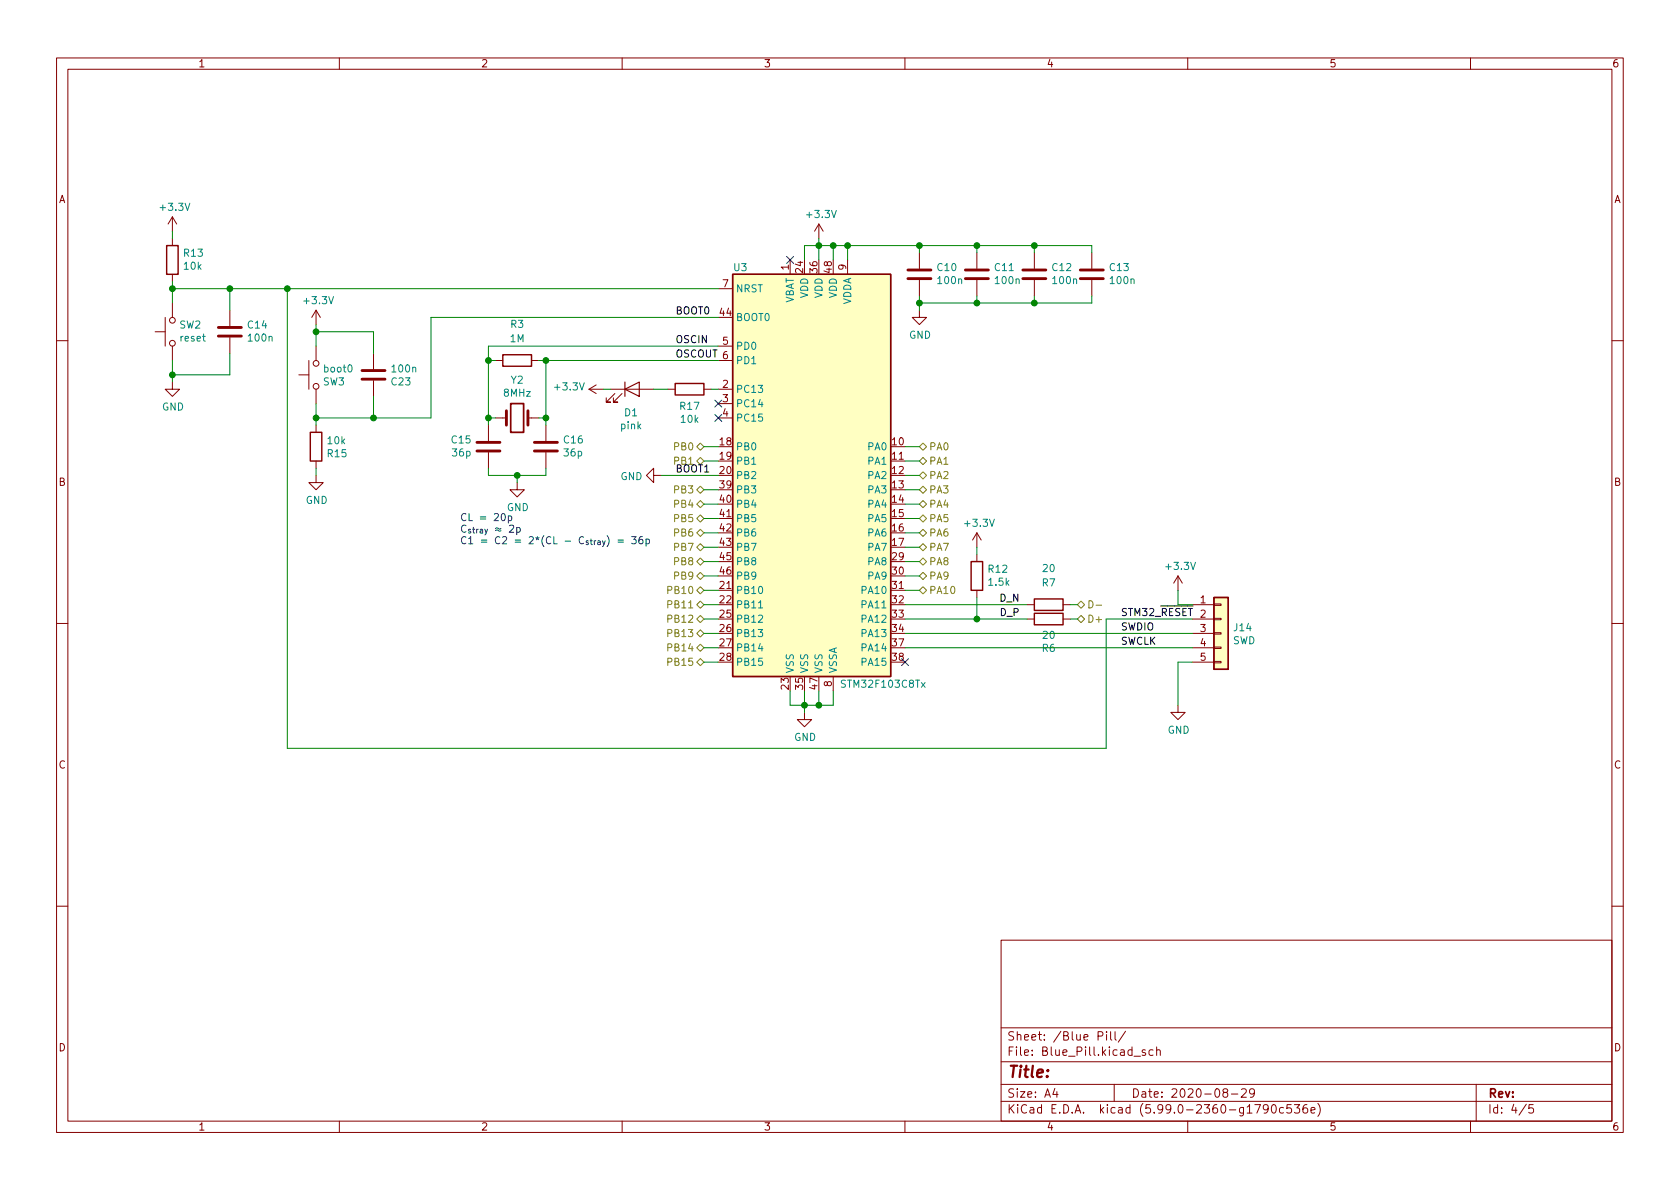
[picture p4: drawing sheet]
<svg xmlns="http://www.w3.org/2000/svg" width="297mm" height="210mm" viewBox="0 0 297 210" stroke-linecap="round" stroke-linejoin="round" font-family="sans-serif">
<path d="M0 .2h297v210.1h-297z" fill="#fff" stroke="#fff" stroke-width=".18"/>
<g fill="none" stroke="#840000" stroke-width=".18">
<path d="M10 10.2h277v190.1h-277zM12 12.2h273v186.1h-273zM60 10.2v2M110 10.2v2M160 10.2v2M210 10.2v2M260 10.2v2M30.5 38.3v2.6M30.5 38.3l-.8 1.3M30.5 38.3l.7 1.3M144.8 39.6l-.8 1.3M144.8 39.6v2.6"/>
<path d="M144.8 39.6l.7 1.3M27.4 58.7h1.8M29.2 56.1v5.1M30.5 42.2v1.2M30.5 48.5v1.3M30.5 53.6v2.5M40.6 54.9v2.8M40.6 59.7v2.8M55.9 54.9l-.8 1.2M55.9 54.9v2.5M55.9 54.9l.7 1.2M127 51h2.5"/>
<path d="M139.7 46v2.5M149.9 46v2.5M162.6 54.9v1.2h1.2l-1.2 1.3-1.3-1.3h1.3M162.6 44.7v2.8M162.6 49.5v2.8M172.7 44.7v2.8M172.7 49.5v2.8M182.9 44.7v2.8M182.9 49.5v2.8M193 44.7v2.8M193 49.5v2.8M10 60.2h2"/>
<path d="M30.5 67.6v1.2h1.2l-1.2 1.3-1.3-1.3h1.3M30.5 61.2v2.5M52.8 66.3h1.8M54.6 63.7v5.1M55.9 61.2v2.5M55.9 68.8v2.6M55.9 75.2v1.2M66 62.5v2.8M66 67.3v2.8M86.4 75.2v2.8M87.6 63.7h1.3M87.6 73.9h1.9"/>
<path d="M93.3 73.9h1.9M94 63.7h1.2M96.5 75.2v2.8M104.1 68.8h2.6M104.1 68.8l1.3 .8M105.4 68.1l-1.3 .7M107.9 68.8h7.7M108.7 69.6l-1.5 1.5h.7h-.7v-.7M110 69.6l-1.5 1.5h.7h-.7v-.7M118.1 68.8h1.3M124.5 68.8h1.2M127 68.8h2.5"/>
<path d="M127 63.7h2.5M127 73.9h2.5M127 71.4h2.5M127 61.2h2.5M285 60.2h2M55.9 84.1v1.2h1.2l-1.2 1.3-1.3-1.3h1.3M55.9 81.5v1.3M86.4 80v2.8M91.4 85.3v1.3h1.3l-1.3 1.3-1.2-1.3h1.2M96.5 80v2.8M115.6 84.1v-1.3l-1.3 1.3 1.3 1.2v-1.2h1.2M127 91.7h2.5"/>
<path d="M157.5 81.5h2.5M172.7 94.2v2.6M172.7 98v1.3M172.7 94.2l-.7 1.3M172.7 94.2l.8 1.3M10 110.2h2M127 104.4h2.5M147.3 119.6v2.6M157.5 104.4h2.5M172.7 104.4v1.3M181.6 109.5h1.3M181.6 106.9h1.3"/>
<path d="M188 109.5h1.2M188 106.9h1.2M208.3 101.8l-.8 1.3M208.3 101.8v2.6M208.3 101.8l.7 1.3M210.8 109.5h3.8M210.8 106.9h3.8M210.8 112h3.8M210.8 114.5h3.8M210.8 117.1h3.8M214.6 117h1.3v.2h-1.3zM214.6 114.4h1.3v.3h-1.3z"/>
<path d="M214.6 111.9h1.3v.2h-1.3zM214.6 109.3h1.3v.3h-1.3zM214.6 106.8h1.3v.3h-1.3zM285 110.2h2M142.2 126v1.2h1.3l-1.3 1.3-1.2-1.3h1.2M208.3 124.7v1.3h1.2l-1.2 1.2-1.3-1.2h1.3M10 160.2h2M177 166.3h108v32h-108zM285 160.2h2M60 198.3v2M110 198.3v2M160 198.3v2"/>
<path d="M177 194.8h108M177 191.8h108M177 187.8h108M177 181.8h108M186.5 192.5l-.4 1h1M186.9 193v1M194.1 183.2l.8-.1 .1-.2-.1-.3-.2-.2h-.6v1.5M195.6 182.4v.2M195.6 182.9v1M196.4 182.4v1.3l.2 .2M197 191.8v3M197.1 182.4v1.3l.3 .2"/>
<path d="M199 182.4l-1.3 1.9M200.5 186.8h1.1M202.5 185.7l-.4-.1-.2 .2 .1 .3 .5 .1v.4h-.6M203.9 185.7l-.5-.1-.3 .3v.4l.2 .3h.6M204.5 185.8l.2-.2 .4 .1v.9M204.5 185.1v1.5M210 198.3v2M216.5 193.2l-.3-.3 .1-.2 .2-.2 .4 .1 .2 .2-.1 .2-.6 .2-.2 .3 .1 .4 .2 .1h.4l.2-.3v-.2l-.3-.3M217.7 193.5h1.2M219.5 192.7l.6-.2 .2 .2 .1 .3-1 1h1M221.8 193.2l-.3 .3h-.3l-.3-.3 .2-.6 .4-.1 .2 .2a.99 .99 0 0 1-.3 1.3h-.3M221.9 195.3h1l-.7 1.5"/>
<path d="M224.2 196l-.3 .3h-.3l-.2-.3 .1-.6 .4-.1 .2 .2a.99 .99 0 0 1-.3 1.3h-.3M225 195.4l.1-.1a.81 .81 0 0 1 .6 .7 .81 .81 0 0 1-.3 .8h-.1a.81 .81 0 0 1-.6-.6 .81 .81 0 0 1 .3-.8zM226.9 195.9l-.4-.1-.3 .3v.4l.2 .3h.5M228.3 195.3h-.7l-.1 .7 .2-.1 .5 .1 .2 .2-.1 .5-.2 .1-.6-.1M228.9 195.3h.9l-.5 .6 .4 .1v.7l-.2 .1h-.4l-.2-.1M231.1 195.3a.59 .59 0 0 0-.7 .7v.5l.1 .3h.4l.2-.1 .1-.5-.1-.2-.5-.1-.2 .3M231.8 196.3l.7-.1-.1-.3-.4-.1-.2 .2 .1 .8h.5M233 195.1a1.72 1.72 0 0 1 0 2.3M260 198.3v2M261 191.8v6.5M269.9 195.3l-1.3 1.9M271.1 195.3h-.7l-.1 .7 .2-.1 .5 .1 .2 .2-.1 .5-.2 .1-.6-.1"/>
<circle cx="30.5" cy="56.6" r=".51"/>
<circle cx="30.5" cy="60.7" r=".51"/>
<circle cx="55.9" cy="64.3" r=".51"/>
<circle cx="55.9" cy="68.3" r=".51"/>
</g>
<g fill="none" stroke="#840000" stroke-width=".51">
<path d="M38.6 57.9h4.1M38.6 59.4h4.1M160.5 47.7h4.1M160.5 49.3h4.1M170.7 47.7h4.1M170.7 49.3h4.1M180.8 47.7h4.1M180.8 49.3h4.1M191 47.7h4.1M191 49.3h4.1M64 67.1h4.1M64 65.5h4.1"/>
<path d="M84.3 78.2h4.1M84.3 79.8h4.1M89.5 72.6v2.6M93.3 72.6v2.6M94.5 78.2h4.1M94.5 79.8h4.1"/>
</g>
<path d="M29.5 43.4h2v5.1h-2zM129.5 48.5h28v71.1h-28zM54.9 76.4h2v5.1h-2zM88.9 62.7h5.1v2.1h-5.1zM119.4 67.8h5.1v2h-5.1zM171.7 99.3h2v5.1h-2zM182.9 108.5h5.1v2h-5.1zM182.9 105.9h5.1v2h-5.1zM214.6 105.7h2.6v12.7h-2.6z" fill="none" stroke="#840000" stroke-width=".25"/>
<path d="M110.5 68.8l2.5-1.2v2.5zM110.5 67.6v2.5" fill="none" stroke="#840000" stroke-width=".2"/>
<path d="M90.3 71.4h2.3v5h-2.3z" fill="none" stroke="#840000" stroke-width=".3"/>
<g fill="#ffffc2" stroke="#ffffc2" stroke-width=".18">
<path d="M214.6 105.7h2.6v12.7h-2.6z"/>
<path d="M129.5 48.5h28v71.1h-28z"/>
</g>
<path d="M134.1 107.5h.7" fill="none" stroke="#008484" stroke-width=".18"/>
<g fill="none" stroke="#848400" stroke-width=".18">
<path d="M123.2 79l.6-.6 .7 .6-.7 .6zM162.6 79l.6-.6 .6 .6-.6 .6zM123.2 86.6l.6-.6 .7 .6-.7 .6zM123.2 81.5l.6-.6 .7 .6-.7 .7zM123.2 96.8l.6-.7 .7 .7-.7 .6zM123.2 94.2l.6-.6 .7 .6-.7 .7zM123.2 99.3l.6-.6 .7 .6-.7 .6zM123.2 91.7l.6-.6 .7 .6-.7 .6zM123.8 88.5l.7 .6-.7 .7-.6-.7zM162.6 99.3l.6-.6 .6 .6-.6 .6zM162.6 96.8l.6-.7 .6 .7-.6 .6zM162.6 94.2l.6-.6 .6 .6-.6 .7z"/>
<path d="M162.6 89.1l.6-.6 .6 .6-.6 .7zM162.6 86.6l.6-.6 .6 .6-.6 .6zM162.6 84.1l.6-.7 .6 .7-.6 .6zM162.6 81.5l.6-.6 .6 .6-.6 .7zM163.2 91.1l.6 .6-.6 .6-.6-.6zM123.2 104.4l.6-.6 .7 .6-.7 .6zM123.2 117.1l.6-.6 .7 .6-.7 .6zM123.2 114.5l.6-.6 .7 .6-.7 .7zM123.2 109.5l.6-.7 .7 .7-.7 .6zM123.2 106.9l.6-.6 .7 .6-.7 .7zM123.8 111.4l.7 .6-.7 .6-.6-.6zM123.8 101.2l.7 .6-.7 .7-.6-.7z"/>
<path d="M162.6 101.8l.6-.6 .6 .6-.6 .7zM162.6 104.4l.6-.6 .6 .6-.6 .6zM190.5 106.9l.6-.6 .7 .6-.7 .7zM191.1 108.8l.7 .7-.7 .6-.6-.6zM192.5 106.2a.64 .64 0 0 1 .8 .7 .64 .64 0 0 1-.8 .6zM193.8 107h1"/>
</g>
<path d="M88.7 90.9l.2-.1a.68 .68 0 0 1 .5 .6 .68 .68 0 0 1-.5 .7l-.2-.1-.1-.4zM89.9 91.3l.3-.1 .3 .3-.1 .5h-.5M89.9 91.2v1.3M109.3 95.5h.9M109.3 95.9h.9M111.7 94.9h.8l-.4 .5 .3 .1v.5l-.2 .2-.5-.2M113.6 94.9l-.4 .1a.86 .86 0 0 0 0 1.2l.4-.2 .1-.4-.3-.2h-.2l-.2 .2M114.2 95.4l.4-.1 .2 .3-.1 .5h-.5M114.2 95.3v1.3" fill="none" stroke="#0000c2" stroke-width=".18"/>
<g fill="none" stroke="#008400" stroke-width=".18">
<path d="M30.5 40.9v1.3M30.5 49.8v3.8M30.5 51h96.5M40.6 51v3.9M50.8 51v81.3h144.8v-22.8h15.2M55.9 57.4v3.8M55.9 58.7h10.1v3.8M127 56.1h-50.8v17.8h-20.3M144.8 42.2v3.8M147.3 43.4v2.6M149.9 43.4v2.6M162.6 43.4v1.3"/>
<path d="M162.6 52.3v2.6M172.7 43.4v1.3M172.7 52.3v1.3M182.9 43.4v1.3M182.9 52.3v1.3M193 44.7v-1.3h-50.8v2.6M193 52.3v1.3h-30.4M30.5 63.7v3.9M40.6 62.5v3.8h-10.1M55.9 71.4v3.8M66 70.1v3.8M86.4 73.9h1.2"/>
<path d="M86.4 63.7h1.2M95.2 73.9h1.3M95.2 63.7h31.8M96.5 63.7v11.5M106.7 68.8h1.2M115.6 68.8h2.5M124.5 79h2.5M125.7 68.8h1.3M127 61.2h-40.6v14M160 79h2.6M55.9 82.8v1.3M86.4 82.8v1.3h10.1v-1.3"/>
<path d="M91.4 84.1v1.2M116.8 84.1h10.2M124.5 81.5h2.5M124.5 91.7h2.5M124.5 94.2h2.5M124.5 86.6h2.5M124.5 89.1h2.5M124.5 96.8h2.5M124.5 99.3h2.5M160 81.5h2.6M160 91.7h2.6M160 94.2h2.6"/>
<path d="M160 84.1h2.6M160 86.6h2.6M160 89.1h2.6M160 96.8h2.6M160 99.3h2.6M172.7 96.8v1.2M124.5 112h2.5M124.5 101.8h2.5M124.5 106.9h2.5M124.5 109.5h2.5M124.5 114.5h2.5M124.5 117.1h2.5"/>
<path d="M124.5 104.4h2.5M160 112h50.8M160 101.8h2.6M160 106.9h21.6M160 109.5h21.6M160 114.5h50.8M160 104.4h2.6M172.7 105.7v3.8M189.2 106.9h1.3M189.2 109.5h1.3M208.3 104.4v2.5h2.5M210.8 117.1h-2.5v7.6"/>
<path d="M139.7 122.2v2.5h7.6v-2.5M142.2 122.2v3.8M144.8 122.2v2.5"/>
</g>
<path d="M139.1 45.4l1.2 1.2M140.3 45.4l-1.2 1.2M126.4 70.8l1.2 1.2M126.4 73.3l1.2 1.2M127.6 70.8l-1.2 1.2M127.6 73.3l-1.2 1.2M159.4 116.5l1.2 1.2M160.6 116.5l-1.2 1.2" fill="none" stroke="#000084" stroke-width=".18"/>
<g fill="#008400" stroke="#008400" stroke-width=".18">
<circle cx="144.8" cy="124.7" r=".51"/>
<circle cx="142.2" cy="124.7" r=".51"/>
<circle cx="30.5" cy="66.3" r=".51"/>
<circle cx="55.9" cy="73.9" r=".51"/>
<circle cx="66" cy="73.9" r=".51"/>
<circle cx="30.5" cy="51" r=".51"/>
<circle cx="40.6" cy="51" r=".51"/>
<circle cx="50.8" cy="51" r=".51"/>
<circle cx="55.9" cy="58.7" r=".51"/>
<circle cx="96.5" cy="73.9" r=".51"/>
<circle cx="86.4" cy="63.7" r=".51"/>
<circle cx="86.4" cy="73.9" r=".51"/>
<circle cx="91.4" cy="84.1" r=".51"/>
<circle cx="96.5" cy="63.7" r=".51"/>
<circle cx="147.3" cy="43.4" r=".51"/>
<circle cx="149.9" cy="43.4" r=".51"/>
<circle cx="162.6" cy="53.6" r=".51"/>
<circle cx="172.7" cy="53.6" r=".51"/>
<circle cx="162.6" cy="43.4" r=".51"/>
<circle cx="172.7" cy="43.4" r=".51"/>
<circle cx="182.9" cy="43.4" r=".51"/>
<circle cx="182.9" cy="53.6" r=".51"/>
<circle cx="144.8" cy="43.4" r=".51"/>
<circle cx="172.7" cy="109.5" r=".51"/>
</g>
<text font-size="2.8" fill="#840000" x="178" y="190.6">Title:</text>
<g font-size="2.1" fill="#840000">
<text x="178" y="184">Sheet: /Blue Pill/</text>
<text x="178" y="186.7">File: Blue_Pill.kicad_sch</text>
<text x="178" y="196.9">KiCad E.D.A. kicad (5.99.0-2360-g1790c536e)</text>
<text x="178" y="194.1">Size: A4</text>
<text x="200" y="194.1">Date: 2020-08-29</text>
<text x="263" y="194.1">Rev:</text>
<text x="263" y="196.9">Id: 4/5</text>
</g>
<g font-size="1.8" fill="#840000">
<text x="35" y="11.9">1</text>
<text x="85" y="11.9">2</text>
<text x="135" y="11.9">3</text>
<text x="185" y="11.9">4</text>
<text x="235" y="11.9">5</text>
<text x="285" y="11.9">6</text>
<text x="10.3" y="35.9">A</text>
<text x="285.3" y="35.9">A</text>
<text x="139.4" y="47.7" transform="rotate(-90 139.4 47.7)">1</text>
<text x="149.6" y="47.7" transform="rotate(-90 149.6 47.7)">9</text>
<text x="127.8" y="50.8">7</text>
<text x="142" y="48.2" transform="rotate(-90 142 48.2)">24</text>
<text x="144.5" y="48.2" transform="rotate(-90 144.5 48.2)">36</text>
<text x="147.1" y="48.2" transform="rotate(-90 147.1 48.2)">48</text>
<text x="127.3" y="55.9">44</text>
<text x="127.8" y="61">5</text>
<text x="127.8" y="68.6">2</text>
<text x="127.8" y="71.1">3</text>
<text x="127.8" y="73.7">4</text>
<text x="127.3" y="78.7">18</text>
<text x="127.3" y="81.3">19</text>
<text x="127.3" y="83.8">20</text>
<text x="157.8" y="78.7">10</text>
<text x="157.8" y="81.3">11</text>
<text x="157.8" y="83.8">12</text>
<text x="10.3" y="85.9">B</text>
<text x="127.3" y="86.4">39</text>
<text x="127.3" y="88.9">40</text>
<text x="157.8" y="86.4">13</text>
<text x="157.8" y="88.9">14</text>
<text x="285.3" y="85.9">B</text>
<text x="127.3" y="91.4">41</text>
<text x="127.3" y="94">42</text>
<text x="157.8" y="91.4">15</text>
<text x="157.8" y="94">16</text>
<text x="127.3" y="96.5">43</text>
<text x="127.3" y="99.1">45</text>
<text x="127.3" y="101.6">46</text>
<text x="157.8" y="96.5">17</text>
<text x="157.8" y="99.1">29</text>
<text x="157.8" y="101.6">30</text>
<text x="127.3" y="104.1">21</text>
<text x="127.3" y="106.7">22</text>
<text x="157.8" y="104.1">31</text>
<text x="157.8" y="106.7">32</text>
<text x="212.2" y="106.7">1</text>
<text x="127.3" y="109.2">25</text>
<text x="127.3" y="111.8">26</text>
<text x="157.8" y="109.2">33</text>
<text x="157.8" y="111.8">34</text>
<text x="212.2" y="109.2">2</text>
<text x="212.2" y="111.8">3</text>
<text x="127.3" y="114.3">27</text>
<text x="127.3" y="116.8">28</text>
<text x="157.8" y="114.3">37</text>
<text x="157.8" y="116.8">38</text>
<text x="212.2" y="114.3">4</text>
<text x="212.2" y="116.8">5</text>
<text x="139.4" y="121.9" transform="rotate(-90 139.4 121.9)">23</text>
<text x="142" y="121.9" transform="rotate(-90 142 121.9)">35</text>
<text x="144.5" y="121.9" transform="rotate(-90 144.5 121.9)">47</text>
<text x="147.1" y="121.4" transform="rotate(-90 147.1 121.4)">8</text>
<text x="10.3" y="135.9">C</text>
<text x="285.3" y="135.9">C</text>
<text x="10.3" y="185.9">D</text>
<text x="285.3" y="185.9">D</text>
<text x="35" y="199.9">1</text>
<text x="85" y="199.9">2</text>
<text x="135" y="199.9">3</text>
<text x="185" y="199.9">4</text>
<text x="235" y="199.9">5</text>
<text x="285" y="199.9">6</text>
</g>
<g font-size="1.8" fill="#008484">
<text x="28.5" y="37.3">+3.3V</text>
<text x="142.8" y="38.5">+3.3V</text>
<text x="32.6" y="45.4">R13</text>
<text x="32.6" y="47.7">10k</text>
<text x="129.8" y="47.9">U3</text>
<text x="165.8" y="47.9">C10</text>
<text x="175.9" y="47.9">C11</text>
<text x="186.1" y="47.9">C12</text>
<text x="196.3" y="47.9">C13</text>
<text x="53.9" y="53.8">+3.3V</text>
<text x="130" y="51.7">NRST</text>
<text x="140.3" y="53.8" transform="rotate(-90 140.3 53.8)">VBAT</text>
<text x="142.9" y="52.8" transform="rotate(-90 142.9 52.8)">VDD</text>
<text x="145.4" y="52.8" transform="rotate(-90 145.4 52.8)">VDD</text>
<text x="148" y="52.8" transform="rotate(-90 148 52.8)">VDD</text>
<text x="165.9" y="50.2">100n</text>
<text x="176.1" y="50.2">100n</text>
<text x="186.3" y="50.2">100n</text>
<text x="196.4" y="50.2">100n</text>
<text x="31.7" y="58.1">SW2</text>
<text x="43.9" y="58.1">C14</text>
<text x="90.3" y="58">R3</text>
<text x="130" y="56.8">BOOT0</text>
<text x="150.5" y="54" transform="rotate(-90 150.5 54)">VDDA</text>
<text x="160.7" y="59.9">GND</text>
<text x="31.9" y="60.4">reset</text>
<text x="44" y="60.4">100n</text>
<text x="57.4" y="65.8">boot0</text>
<text x="69.4" y="65.8">100n</text>
<text x="90.2" y="60.5">1M</text>
<text x="130" y="61.8">PD0</text>
<text x="130" y="64.4">PD1</text>
<text x="57.1" y="68.1">SW3</text>
<text x="69.3" y="68.1">C23</text>
<text x="89.1" y="70.1">8MHz</text>
<text x="90.4" y="67.8">Y2</text>
<text x="98.2" y="69">+3.3V</text>
<text x="130" y="69.5">PC13</text>
<text x="28.6" y="72.6">GND</text>
<text x="109.8" y="75.9">pink</text>
<text x="110.4" y="73.6">D1</text>
<text x="120.3" y="72.5">R17</text>
<text x="120.4" y="74.8">10k</text>
<text x="130" y="72">PC14</text>
<text x="130" y="74.5">PC15</text>
<text x="58" y="80.8">R15</text>
<text x="58" y="78.5">10k</text>
<text x="79.9" y="78.4">C15</text>
<text x="80.1" y="80.7">36p</text>
<text x="99.7" y="78.4">C16</text>
<text x="99.8" y="80.7">36p</text>
<text x="130" y="79.6">PB0</text>
<text x="130" y="82.2">PB1</text>
<text x="153.5" y="79.6">PA0</text>
<text x="153.5" y="82.2">PA1</text>
<text x="54" y="89.1">GND</text>
<text x="109.7" y="84.9">GND</text>
<text x="130" y="84.7">PB2</text>
<text x="130" y="87.2">PB3</text>
<text x="130" y="89.8">PB4</text>
<text x="153.5" y="84.7">PA2</text>
<text x="153.5" y="87.2">PA3</text>
<text x="153.5" y="89.8">PA4</text>
<text x="89.6" y="90.4">GND</text>
<text x="130" y="92.3">PB5</text>
<text x="130" y="94.9">PB6</text>
<text x="153.5" y="92.3">PA5</text>
<text x="153.5" y="94.9">PA6</text>
<text x="170.8" y="93.1">+3.3V</text>
<text x="130" y="97.4">PB7</text>
<text x="130" y="99.9">PB8</text>
<text x="153.5" y="97.4">PA7</text>
<text x="153.5" y="99.9">PA8</text>
<text x="174.8" y="101.3">R12</text>
<text x="184.4" y="101.1">20</text>
<text x="206.3" y="100.8">+3.3V</text>
<text x="130" y="105">PB10</text>
<text x="130" y="107.6">PB11</text>
<text x="130" y="102.5">PB9</text>
<text x="152.5" y="105">PA10</text>
<text x="152.5" y="107.6">PA11</text>
<text x="153.5" y="102.5">PA9</text>
<text x="174.9" y="103.6">1.5k</text>
<text x="184.3" y="103.7">R7</text>
<text x="130" y="110.1">PB12</text>
<text x="130" y="112.6">PB13</text>
<text x="152.5" y="110.1">PA12</text>
<text x="152.5" y="112.6">PA13</text>
<text x="184.4" y="113">20</text>
<text x="217.9" y="113.9">SWD</text>
<text x="218.2" y="111.6">J14</text>
<text x="130" y="115.2">PB14</text>
<text x="130" y="117.7">PB15</text>
<text x="140.3" y="119.1" transform="rotate(-90 140.3 119.1)">VSS</text>
<text x="142.9" y="119.1" transform="rotate(-90 142.9 119.1)">VSS</text>
<text x="145.4" y="119.1" transform="rotate(-90 145.4 119.1)">VSS</text>
<text x="148" y="119.1" transform="rotate(-90 148 119.1)">VSSA</text>
<text x="152.5" y="115.2">PA14</text>
<text x="152.5" y="117.7">PA15</text>
<text x="184.3" y="115.3">R6</text>
<text x="149.1" y="121.6">STM32F103C8Tx</text>
<text x="140.4" y="131">GND</text>
<text x="206.4" y="129.7">GND</text>
</g>
<g font-size="1.8">
<text x="119.4" y="55.6">BOOT0</text>
<text x="119.4" y="60.7">OSCIN</text>
<text x="119.4" y="63.2">OSCOUT 6</text>
<text x="119.4" y="83.5">BOOT1</text>
<text x="176.8" y="106.4">D_N</text>
<text x="176.9" y="108.9">D_P</text>
<text x="198.1" y="111.5">SWDIO</text>
<text x="198.1" y="108.9">STM32_RESET</text>
<text x="198.1" y="114">SWCLK</text>
</g>
<g font-size="1.8" fill="#848400">
<text x="119.4" y="79.6">PB0</text>
<text x="119.4" y="82.2">PB1</text>
<text x="164.2" y="79.6">PA0</text>
<text x="164.2" y="82.2">PA1</text>
<text x="119.4" y="87.2">PB3</text>
<text x="119.4" y="89.8">PB4</text>
<text x="164.2" y="89.8">PA4</text>
<text x="164.2" y="87.2">PA3</text>
<text x="164.2" y="84.7">PA2</text>
<text x="119.4" y="94.9">PB6</text>
<text x="119.4" y="92.3">PB5</text>
<text x="164.2" y="94.9">PA6</text>
<text x="164.2" y="92.3">PA5</text>
<text x="119.4" y="97.4">PB7</text>
<text x="119.4" y="99.9">PB8</text>
<text x="164.2" y="99.9">PA8</text>
<text x="164.2" y="97.4">PA7</text>
<text x="118.4" y="105">PB10</text>
<text x="118.4" y="107.6">PB11</text>
<text x="119.4" y="102.5">PB9</text>
<text x="164.2" y="102.5">PA9</text>
<text x="164.2" y="105">PA10</text>
<text x="118.4" y="112.6">PB13</text>
<text x="118.4" y="110.1">PB12</text>
<text x="192.2" y="110.1">D+</text>
<text x="118.4" y="117.7">PB15</text>
<text x="118.4" y="115.2">PB14</text>
</g>
<g font-size="1.8" fill="#0000c2">
<text x="81.3" y="92.1">CL = 20p</text>
<text x="81.3" y="94.2">C_{stray} 2p</text>
<text x="81.3" y="96.2">C1 = C2 = 2*(CL - C_{stray}) = 36p</text>
</g>
</svg>
